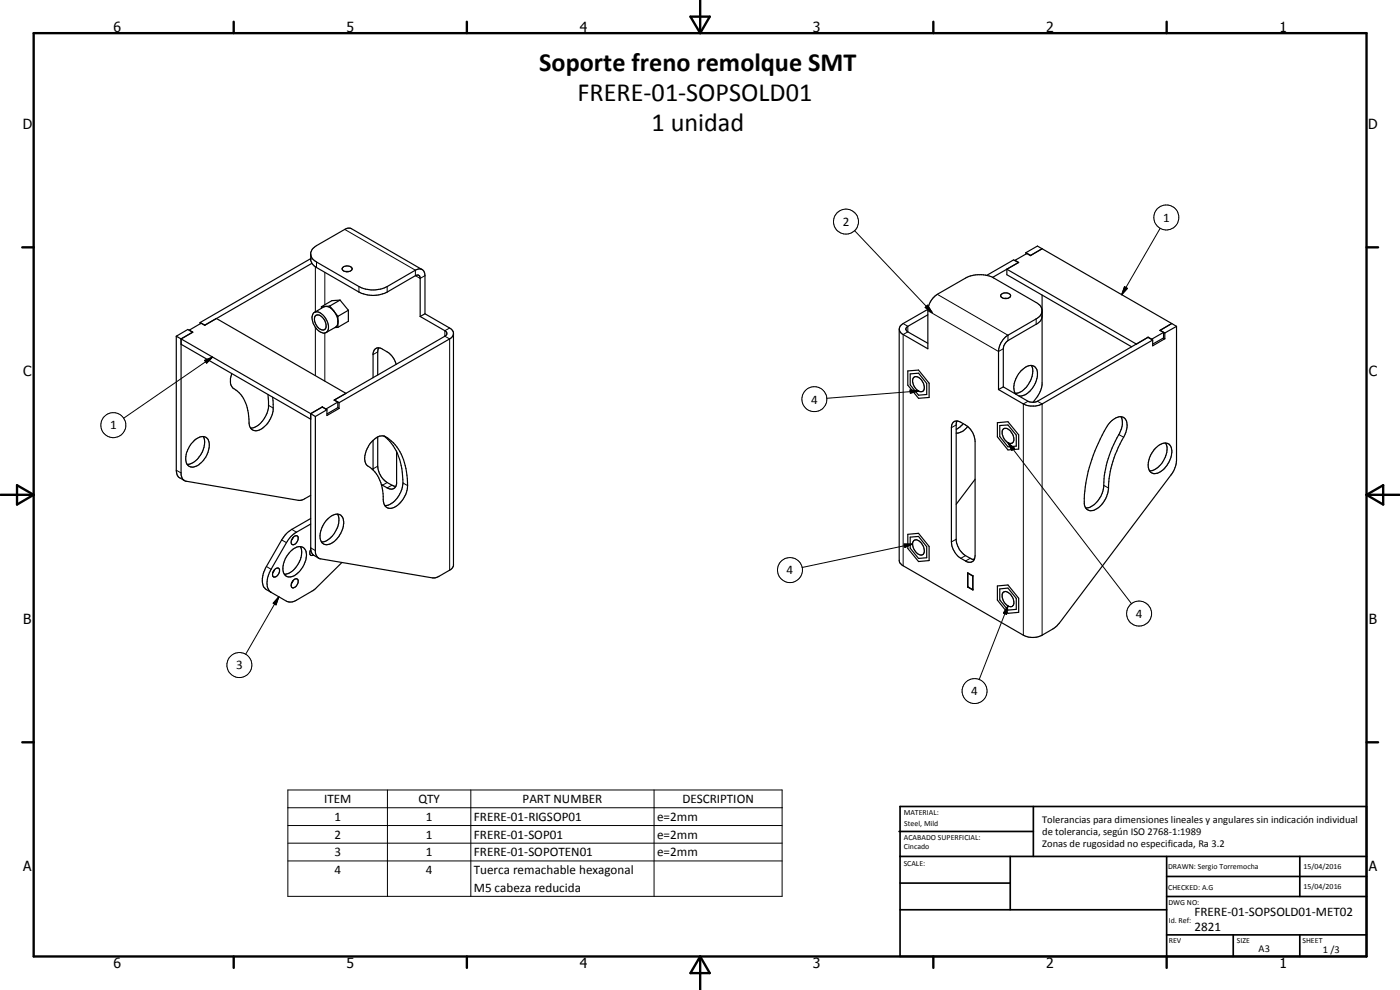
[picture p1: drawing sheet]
<svg xmlns="http://www.w3.org/2000/svg" width="420mm" height="297mm" viewBox="0 0 420 297" stroke-linecap="round" stroke-linejoin="round" font-family="sans-serif">
<g fill="none" stroke="#000" stroke-width=".35">
<path d="M93.2 77.6l-33.1 19.2M93.2 76.5l.5 1 1.3 1.1 12.7 7.4a9.2 9.2 0 0 0 8.5 0l8.5-4.9a1.77 1.77 0 0 1 2-.2 1.77 1.77 0 0 1 .8 1.8v11.4M93.6 79l-32.1 18.6-1.4-.8M304.6 78.1v.1M304.6 78.1l1.1 .6-3.5 2.1M307.9 75.8v.4M312.7 74.6l-1.3-.8-3.5 2M312.7 74.6l-3.4 2-1.4-.8M312.7 74.6l-3.5 2.1-1-.6-3.6 2M312.7 74.6l39 22.5M56.8 99.1l3.6-2.1 1 .6 3.5-2.1 38.9 22.5-3.5 2.1 1.1 .5M56.8 99.1h.1"/>
<path d="M56.8 99.1l1.1 .6-3.6 2M60.1 96.8v.4M94.4 93.7a2.94 2.94 0 0 0 0 4 3.2 3.2 0 0 0 3.5 2.1M94.4 93.7a2.56 2.56 0 0 1 3 1.3 3.7 3.7 0 0 1 .7 4.6l-.2 .2M94.6 94.7a1.64 1.64 0 0 1 2.5 .8 3.3 3.3 0 0 1 .6 3.2 1.9 1.9 0 0 1-2.8-1.2l-.6-1.7zM96.5 92v.5M97.7 91.9l-3.3 1.8M97.7 91.9a2.98 2.98 0 0 1 2.5 1.4M97.7 91.9l-1.2 .1M99 91.8l1.2 1.5M99 91.8l-1.3 .1M100.2 93.3l.9 1.6 .3 1.2"/>
<path d="M100.2 93.3l1.2 1.6M101.4 94.9v3.3M101.4 96.9l-.3 .9-.4 .4-2.8 1.6M101.4 98.2l-.9 .1M102.1 90l-2.5 .2-3.1 1.8M102.1 90l2.5 3.1M102.1 90l-3.1 1.8M102.8 80.3a1.85 1.85 0 0 1 2.9 .3 1.65 1.65 0 0 1-1.5 1 1.65 1.65 0 0 1-1.5-1.1zM103.7 81.4h1M104.6 93.1v3.3l-3.2 1.8M104.6 93.1l-3.2 1.8M126.1 95l7.4 4.2a.87 .87 0 0 1 .6 .9 .87 .87 0 0 1-.6 .8l-33.1 19.1"/>
<path d="M126.7 80.9l-21.2-12.3-1.4-.1-9.1 5.2-1.1 .8-.7 1.3v2.3l.5 1 1.3 1.2 12.7 7.3a9.3 9.3 0 0 0 8.5 0l8.5-4.9a.86 .86 0 0 1 1-.1 .86 .86 0 0 1 .4 .9v11.5M127.5 94.1l7.8 4.5 .6 .8 .2 .5-.1 70.1-.8 .9-3.5 2-.9 .5h-1l-33.5-5.7a2.03 2.03 0 0 1-1.7-2.1v-40.6M127.5 94.1l-1.4 .9M278.5 94.4l-6.1 3.5a.87 .87 0 0 0-.6 .8 .87 .87 0 0 0 .6 .9l6.1 3.4M278.5 92.8l-7.5 4.3-.8 .7-.3 .8v69.5a1.81 1.81 0 0 0 1.1 1.7l36.1 20.8a6.2 6.2 0 0 0 5.6 0l3.6-2.1 1.6-1.5 33.5-44.5a7.7 7.7 0 0 0 1.7-4.3v-40.3M278.5 92.8v11.8l-7.8-4.4-.5-.5-.3-.9M296.1 82.6l8.1-4.6 1.4 .8-7.7 4.4M297.8 83.2a9.5 9.5 0 0 0-8 .2l-8.5 4.9a6.3 6.3 0 0 0-2.8 4.5M297.8 83.2l13.2 7.6a2.58 2.58 0 0 1 1.7 2.4 2.58 2.58 0 0 1-1.7 2.5l-8.5 4.9a6.4 6.4 0 0 0-2.8 4.9v11.4M300.4 88.4a1.85 1.85 0 0 1 2.9 .3 1.73 1.73 0 0 1-3 0zM301.3 89.5h1M302.2 80.8l38.9 22.5 3.5-2.1"/>
<path d="M302.2 80.8v1.6l37.4 21.7M312.7 88.5v26.8a8 8 0 0 1-1.6 4l-1.1 1.4M312.7 94.9l-.4 1.3-.9 .9-8.9 5.1-1.2 1.5-.2 .9v11.5M348.2 99.1v.1M348.2 99.1l1.4 .8M349.2 99.7v1.7M349.2 99.7l-3.6 2.1M349.6 99.9v1.7M351.7 97.1l-3.5 2M351.7 97.1l1.4 .8M351.7 97.1l-3.6 2 1.1 .6M353.1 97.9l-3.5 2"/>
<path d="M52.9 100.9v40.2l.3 1.4 .3 .5 1.9 1.2M52.9 100.9l3.5-2.1 1.4 .9-3.5 2M52.9 100.9l1.4 .8M54.3 101.7v40.6l.3 1 .8 .9M54.3 101.7l38.9 22.4M54.3 103.3l38.9 22.5M69.5 112.1a4 4 0 0 0 .3 4.1 10.4 10.4 0 0 1 4.9 9.5 3.1 3.1 0 0 0 1.3 3.4 3.9 3.9 0 0 0 4.1-1.8 9.1 9.1 0 0 0 1.7-8.1M80.4 118.4a8.9 8.9 0 0 1-2.3 8.6 4.5 4.5 0 0 1-2.9 1.4M113.6 104.4l-.2 1.2v6.9M118.9 109.3a7.1 7.1 0 0 0-4.4-4.7 1.65 1.65 0 0 0-2.5 1.4v7.3M136.1 100.2l-.3 .8-.9 .7-33.1 19.1M272.4 111.3l3.3-.3 3.1 4v4.3l-3.1 .2-3.3-3.9z"/>
<path d="M273.2 112.2l2.5-.2 2.4 3.1v3.3l-2.4 .2-2.5-3.1zM274.2 113.2a2.07 2.07 0 0 1 2.8 1.6 1.78 1.78 0 0 1-.4 2.7 3.1 3.1 0 0 1-2.4-4.3zM301.1 116.1l-1.4 .8M304.7 118l.2 .3M304.7 118a6.1 6.1 0 0 1 1.7-6.7 3.4 3.4 0 0 1 3.9-1.4 3.7 3.7 0 0 1 .6 4.7 5.5 5.5 0 0 1-5.1 4.2M309.5 109.6a6.5 6.5 0 0 1-2.2 7.3l-1.5 1-1.1 .1M344.6 101.2v.1M344.6 101.2l1 .6M345.6 101.8v.1M345.9 102l-1.4-.8-33.1 19.2a3.5 3.5 0 0 1-2.9 0l-7.4-4.3M345.9 102l-33.9 19.5a6.2 6.2 0 0 1-4.9-.3l-7.4-4.3M349.2 101.4l.4 .2"/>
<path d="M349.2 101.4l-3.3 1.9M349.6 101.6l-3.7 2.2v-1.8M58.2 132.3a2.82 2.82 0 0 1 4-.7 6.2 6.2 0 0 1-2.2 7.5 2.39 2.39 0 0 1-4-.1 7.2 7.2 0 0 1 2.2-6.7zM61 131a6.5 6.5 0 0 1-2.3 7.2l-1.5 .9-1 .2M93.2 124.1l.1 41M93.2 124.1l1.4 .9M96.7 122.1l1.4 .8M96.8 122.1l-3.6 2M96.8 122.1l1 .6M96.8 122.1v.1M97.8 122.7v.1M98.1 122.9l-3.5 2.1"/>
<path d="M100.4 120v.1M100.4 120l1.4 .8M101.4 122.3l.4 .3M101.4 122.3l-3.3 1.9M101.4 120.6v1.7M101.4 120.6l-3.6 2.1M101.8 120.8v1.8M101.8 122.6l-3.7 2.1v-1.8M111.7 132.4a3.5 3.5 0 0 1 3.9-1.4 14.2 14.2 0 0 1 6.4 10.6l.2 2a8.2 8.2 0 0 1-1.5 6.5 4 4 0 0 1-4.7 2.1 3.2 3.2 0 0 1-1-3.2 10.6 10.6 0 0 0-5-9.5 5.8 5.8 0 0 1 .9-6.2zM112 132.1v8.9M113.4 131.1v8.8a6.4 6.4 0 0 0 2.8 4.9l2.6 1.2M115.2 130.8a16.8 16.8 0 0 1 5.2 16.4 6 6 0 0 1-4.9 4.5"/>
<path d="M119 135.6v9.6a1.71 1.71 0 0 1-1 1.5 1.71 1.71 0 0 1-1.8-.3l-1.7-1.1M286 126.7a1.86 1.86 0 0 1 2.4 0 6.8 6.8 0 0 1 3.7 3.6l.5 2.1v34.3a1.75 1.75 0 0 1-.8 1.8 1.75 1.75 0 0 1-2-.2 6.4 6.4 0 0 1-3.8-3.5l-.5-2.2v-34.3l.2-1zM287.2 126.3l-.2 .9v35a6.9 6.9 0 0 0 4.5 5.5l.9 .2M289.1 127.1l-1 1-1.1 .7M290.4 128a4.5 4.5 0 0 1-3.4 2M299.3 126.8l3.2-.3 3.2 4v4.2l-3.2 .3-3.2-3.9zM300 127.7l2.5-.2 2.5 3.1v3.3l-2.5 .2-2.5-3.1zM301.1 128.8a1.9 1.9 0 0 1 2.6 1.2 1.89 1.89 0 0 1-.3 3.1 3.2 3.2 0 0 1-2.3-4.3zM333.4 126.5a3.2 3.2 0 0 1 3.9-1.2 3.6 3.6 0 0 1 .6 4.4 44.9 44.9 0 0 0-4.7 11.8l-.5 4a7.8 7.8 0 0 1-4.6 7.7 2.04 2.04 0 0 1-2.7-2.1 44.5 44.5 0 0 1 8-24.6zM336.4 125a5.3 5.3 0 0 1-.6 5.4 33.4 33.4 0 0 0-4.7 16.6 7 7 0 0 1-4.9 5.4h-.4M346.6 134.7a3.4 3.4 0 0 1 4.2-1.4 4.7 4.7 0 0 1-.2 5.8 4.7 4.7 0 0 1-4.6 2.9 3.1 3.1 0 0 1-1.2-4.1l.6-1.5zM349.8 132.9a6.6 6.6 0 0 1-2.6 7.6l-1.5 .7-.7 .1"/>
<path d="M55.4 144.2l34.4 6 1.3-.3 2.1-1.3M93.2 157.2l-4.2 2.5a7.7 7.7 0 0 0-3 3.1l-4.6 8a6.2 6.2 0 0 0-.6 6.5l.6 .4M93.2 155.6l-5.6 3.2-1.7 1.3-1.4 1.9-4.5 8a7 7 0 0 0-.8 6.2l.8 .7 6 3.5a3.1 3.1 0 0 0 3-.3l5.6-3.4 8-7.9M98.1 156a3.4 3.4 0 0 1 4.2-1.4 4.7 4.7 0 0 1-.3 5.8 4.7 4.7 0 0 1-4.6 3 3.1 3.1 0 0 1-1.1-4.2l.8-1.9zM101.3 154.3a6.7 6.7 0 0 1-3.4 8l-1.4 .3M292.6 143.8l-5.6 7.5M82.4 170.9l-.5 .9M82.6 170.7a.71 .71 0 0 1 .7-.3 .71 .71 0 0 1 .6 .5 1.84 1.84 0 0 1-1.8 2.2 1.83 1.83 0 0 1 .5-2.4zM87.2 165.4a2.92 2.92 0 0 1 4.1-.9 4.8 4.8 0 0 1-.2 5.2 4.9 4.9 0 0 1-4.9 3.3 2.94 2.94 0 0 1-1.1-3.8l.8-2zM88 161.2l-.6 .9M88 174.2l-.6 .8M88 174.1a.77 .77 0 0 1 .8-.5 .77 .77 0 0 1 .7 .6 1.74 1.74 0 0 1-1.8 2.1 1.65 1.65 0 0 1 .3-2.2z"/>
<path d="M88.2 161l.6-.3 .4 .1a1.7 1.7 0 0 1-1.5 2.6 1.72 1.72 0 0 1 .5-2.4zM90.1 164a6.2 6.2 0 0 1-1.8 6.9 4.1 4.1 0 0 1-3 1.4M93.2 164.9a.97 .97 0 0 0-.3 1 .97 .97 0 0 0 .8 .8l.4-.2M93.3 165.1l.7 1.4 1.7 1M93.3 165.1l-.2 .3M272.4 160.3l3.3-.3 3.1 4v4.2l-3.1 .3-3.3-4zM273.2 161.2l2.5-.2 2.4 3v3.3l-2.4 .3-2.5-3.1zM274.2 162.2a2.08 2.08 0 0 1 2.8 1.5 1.85 1.85 0 0 1-.4 2.8 3.2 3.2 0 0 1-2.4-4.3zM290.5 176.1h-.1M290.5 172v4.1M290.5 176.1l1.4 .8M290.5 172l1.4 .8"/>
<path d="M290.6 172h-.1M291.9 172.8v4.1M292 172.8v4.2l-1.6-.9M292 172.8l-1.6-.9v4.2M292 172.8h-.1M292 176.9h-.1M292.5 167.6l-.5 .3M299.3 175.8l3.2-.3 3.2 4v4.2l-3.2 .3-3.2-4zM300 176.7l2.5-.3 2.5 3.1v3.3l-2.5 .2-2.5-3zM301.1 177.7a1.82 1.82 0 0 1 2.4 .9 2.39 2.39 0 0 1 .2 3.4 3 3 0 0 1-2.6-4.3z"/>
</g>
<g fill="none" stroke="#000" stroke-width=".3">
<path d="M93.2 77.6h.1M95 78.6v1.7M103.5 68.8l21.2 12.3v1.6l1.4 .8 1.4-.8M256.5 69.2l23.2 24.5M348.2 68.5l-11.6 19.9M94.6 80.1v13.5M94.6 98.2v14.5M97.5 81.7v9.8M97.5 99.9v14.4M107.7 86v1.6M116.2 86v1.6M134.9 98.4l-1.4 .8v1.7l1.4 .8v69.4"/>
<path d="M271 97.1l1.4 .8v1.7l-1.4 .8v69.4M277.7 92.2l.7-.6 1.3 2.1zM278.5 93.2l21.2 12.3 1.4-.9M281.3 88.3l21.2 12.3v1.6M311 95.7v1.6M337.5 86l.9 .5-1.8 1.9zM61.4 108.1l2.4-1-1.8 1.9zM63.8 107.1l-26.7 18.4M113.4 105.6l-1.4 .8M273.1 117l2.6 .3-2.5 .7zM275.7 117.3l-27.6 2.2M80.6 121.6l1.4 .8"/>
<path d="M113.4 139.9l-1.4 .8M287 127.5l-1.5 .8M302.5 132.8l1.9 1.7-.8 .6zM302.5 132.8l37.1 48.3M308.5 120.4l-1.4 .8v69.4M311.4 120.4l1.3 .8v69.4M335.8 130.4l1.4 .8M52.9 141.1l1.4 .8M87.6 158.8l1.4 .9M116.2 144.8l-1.4 .8M117.6 145.6l-1.4 .8M120.9 144.9l1.4 .8"/>
<path d="M331.2 145.6l1.5 .8M80 170l1.4 .8M83.7 179.1l-.9 2.4-.8-.5zM83.7 179.1l-10 17.2M84.5 162l1.5 .8M93.2 164.4l1.4 .8M271.3 163.2h2.6l-2.3 1.1zM273.9 163.2l-33.2 7.1M287 161.8l-1.5 .8M289.8 166.7l-1.4 .8M291.2 167.5l-1.4 .8M302.5 181.8l-.4 2.5-1-.4z"/>
<path d="M302.5 181.8l-8.6 22.1M86.4 237h148.3v31.9h-148.3zM116.3 237v31.9M141.3 237v31.9M196.3 237v31.9M86.4 242.4h148.3M86.4 247.7h148.3M86.4 253h148.3M86.4 258.3h148.3"/>
<circle cx="253.9" cy="66.5" r="3.8"/>
<circle cx="350" cy="65.3" r="3.8"/>
<circle cx="244.4" cy="119.8" r="3.8"/>
<circle cx="34" cy="127.6" r="3.8"/>
<circle cx="237.1" cy="171" r="3.8"/>
<circle cx="71.8" cy="199.5" r="3.8"/>
<circle cx="341.9" cy="184.1" r="3.8"/>
<circle cx="292.5" cy="207.3" r="3.7"/>
</g>
<circle cx="93.2" cy="77.6" r=".18" fill="#000"/>
<g fill="none" stroke="#000" stroke-width=".71">
<path d="M10.1 9.9h400v277.1h-400zM70.1 6.5v3.4M140.1 6.5v3.4M207.2 5h5.8l-2.9 4.9zM210.1 0v9.9M280.1 6.5v3.4M350.1 6.5v3.4M6.7 74.2h3.4M410.1 74.2h3.5M.1 148.5h10M5.1 145.6l5 2.9-5 2.9zM410.1 148.5h10"/>
<path d="M410.1 148.5l5-2.9v5.8zM6.7 222.7h3.4M410.1 222.7h3.5M70.1 287v3.4M140.1 287v3.4M210.1 287v10M210.1 287l2.9 5h-5.8zM280.1 287v3.4M350.1 287v3.4"/>
</g>
<g fill="none" stroke="#000" stroke-width=".51">
<path d="M269.8 249.5h40.3M270.1 242h140v45h-140zM270.1 257h140M303.2 257v16M310.1 242v15M350.1 257v30M390.1 257v12M270.1 265h33.1M270.1 273h80M350.1 269h60M350.1 263h60M350.1 280.5h60"/>
<path d="M370.1 280.5v6.5M390.1 280.5v6.5"/>
</g>
<path d="M277.7 92.2l.7-.6 1.3 2.1zM337.5 86l.9 .5-1.8 1.9zM61.4 108.1l2.4-1-1.8 1.9zM273.1 117l2.6 .3-2.5 .7zM302.5 132.8l1.9 1.7-.8 .6zM271.3 163.2h2.6l-2.3 1.1zM83.7 179.1l-.9 2.4-.8-.5zM302.5 181.8l-.4 2.5-1-.4z" fill="#000"/>
<g font-size="7.9">
<text x="161.8" y="21.4">Soporte freno remolque SMT</text>
<text x="173.3" y="30.4">FRERE-01-SOPSOLD01</text>
<text x="195.5" y="39.4">1 unidad</text>
</g>
<g font-size="4.2">
<text x="34" y="9.6">6</text>
<text x="104" y="9.6">5</text>
<text x="174" y="9.6">4</text>
<text x="244" y="9.6">3</text>
<text x="314" y="9.6">2</text>
<text x="384" y="9.6">1</text>
<text x="6.8" y="38.7">D</text>
<text x="410.6" y="38.7">D</text>
<text x="7" y="112.9">C</text>
<text x="410.8" y="112.9">C</text>
<text x="7" y="187.1">B</text>
<text x="410.8" y="187.1">B</text>
<text x="7" y="261.4">A</text>
<text x="410.8" y="261.4">A</text>
<text x="34" y="290.4">6</text>
<text x="104" y="290.4">5</text>
<text x="174" y="290.4">4</text>
<text x="244" y="290.4">3</text>
<text x="314" y="290.4">2</text>
<text x="384" y="290.4">1</text>
</g>
<g font-size="3.9">
<text x="252.9" y="67.8">2</text>
<text x="349.1" y="66.5">1</text>
<text x="243.4" y="121.1">4</text>
<text x="33.1" y="128.9">1</text>
<text x="236.1" y="172.3">4</text>
<text x="340.9" y="185.3">4</text>
<text x="70.9" y="200.8">3</text>
<text x="291.5" y="208.6">4</text>
<text x="97.3" y="241">ITEM</text>
<text x="125.5" y="241">QTY</text>
<text x="156.8" y="241">PART NUMBER</text>
<text x="204.8" y="241">DESCRIPTION</text>
<text x="100.4" y="246.3">1</text>
<text x="100.4" y="251.6">2</text>
<text x="127.8" y="246.3">1</text>
<text x="127.8" y="251.6">1</text>
<text x="142.2" y="246.3">FRERE-01-RIGSOP01</text>
<text x="142.2" y="251.6">FRERE-01-SOP01</text>
<text x="197.2" y="246.3">e=2mm</text>
<text x="197.2" y="251.6">e=2mm</text>
<text x="100.4" y="256.9">3</text>
<text x="127.8" y="256.9">1</text>
<text x="142.2" y="256.9">FRERE-01-SOPOTEN01</text>
<text x="197.2" y="256.9">e=2mm</text>
<text x="100.4" y="262.3">4</text>
<text x="127.8" y="262.3">4</text>
<text x="142.2" y="262.3">Tuerca remachable hexagonal</text>
<text x="142.2" y="267.6">M5 cabeza reducida</text>
<text x="358.5" y="275">FRERE-01-SOPSOLD01-MET02</text>
<text x="358.5" y="279.4">2821</text>
</g>
<g font-size="3.1">
<text x="312.7" y="246.8">Tolerancias para dimensiones lineales y angulares sin indicación individual</text>
<text x="312.7" y="250.4">de tolerancia, según ISO 2768-1:1989</text>
<text x="312.7" y="254">Zonas de rugosidad no especificada, Ra 3.2</text>
<text x="377.7" y="285.6">A3</text>
<text x="397" y="285.9">1 /3</text>
</g>
<g font-size="2.4">
<text x="271.2" y="244.4">MATERIAL:</text>
<text x="271.3" y="252">ACABADO SUPERFICIAL:</text>
<text x="271.4" y="247.9">Steel, Mild</text>
<text x="271.3" y="254.6">Cincado</text>
<text x="271.2" y="259.7">SCALE:</text>
<text x="350.6" y="260.8">DRAWN: Sergio Torremocha</text>
<text x="391.2" y="260.6">15/04/2016</text>
<text x="350.6" y="267">CHECKED: A.G</text>
<text x="391.2" y="266.7">15/04/2016</text>
<text x="350.6" y="271.4">DWG NO:</text>
<text x="350.8" y="276.9">Id. Ref:</text>
<text x="350.8" y="282.8">REV</text>
<text x="371.2" y="282.9">SIZE</text>
<text x="390.9" y="282.9">SHEET</text>
</g>
</svg>
